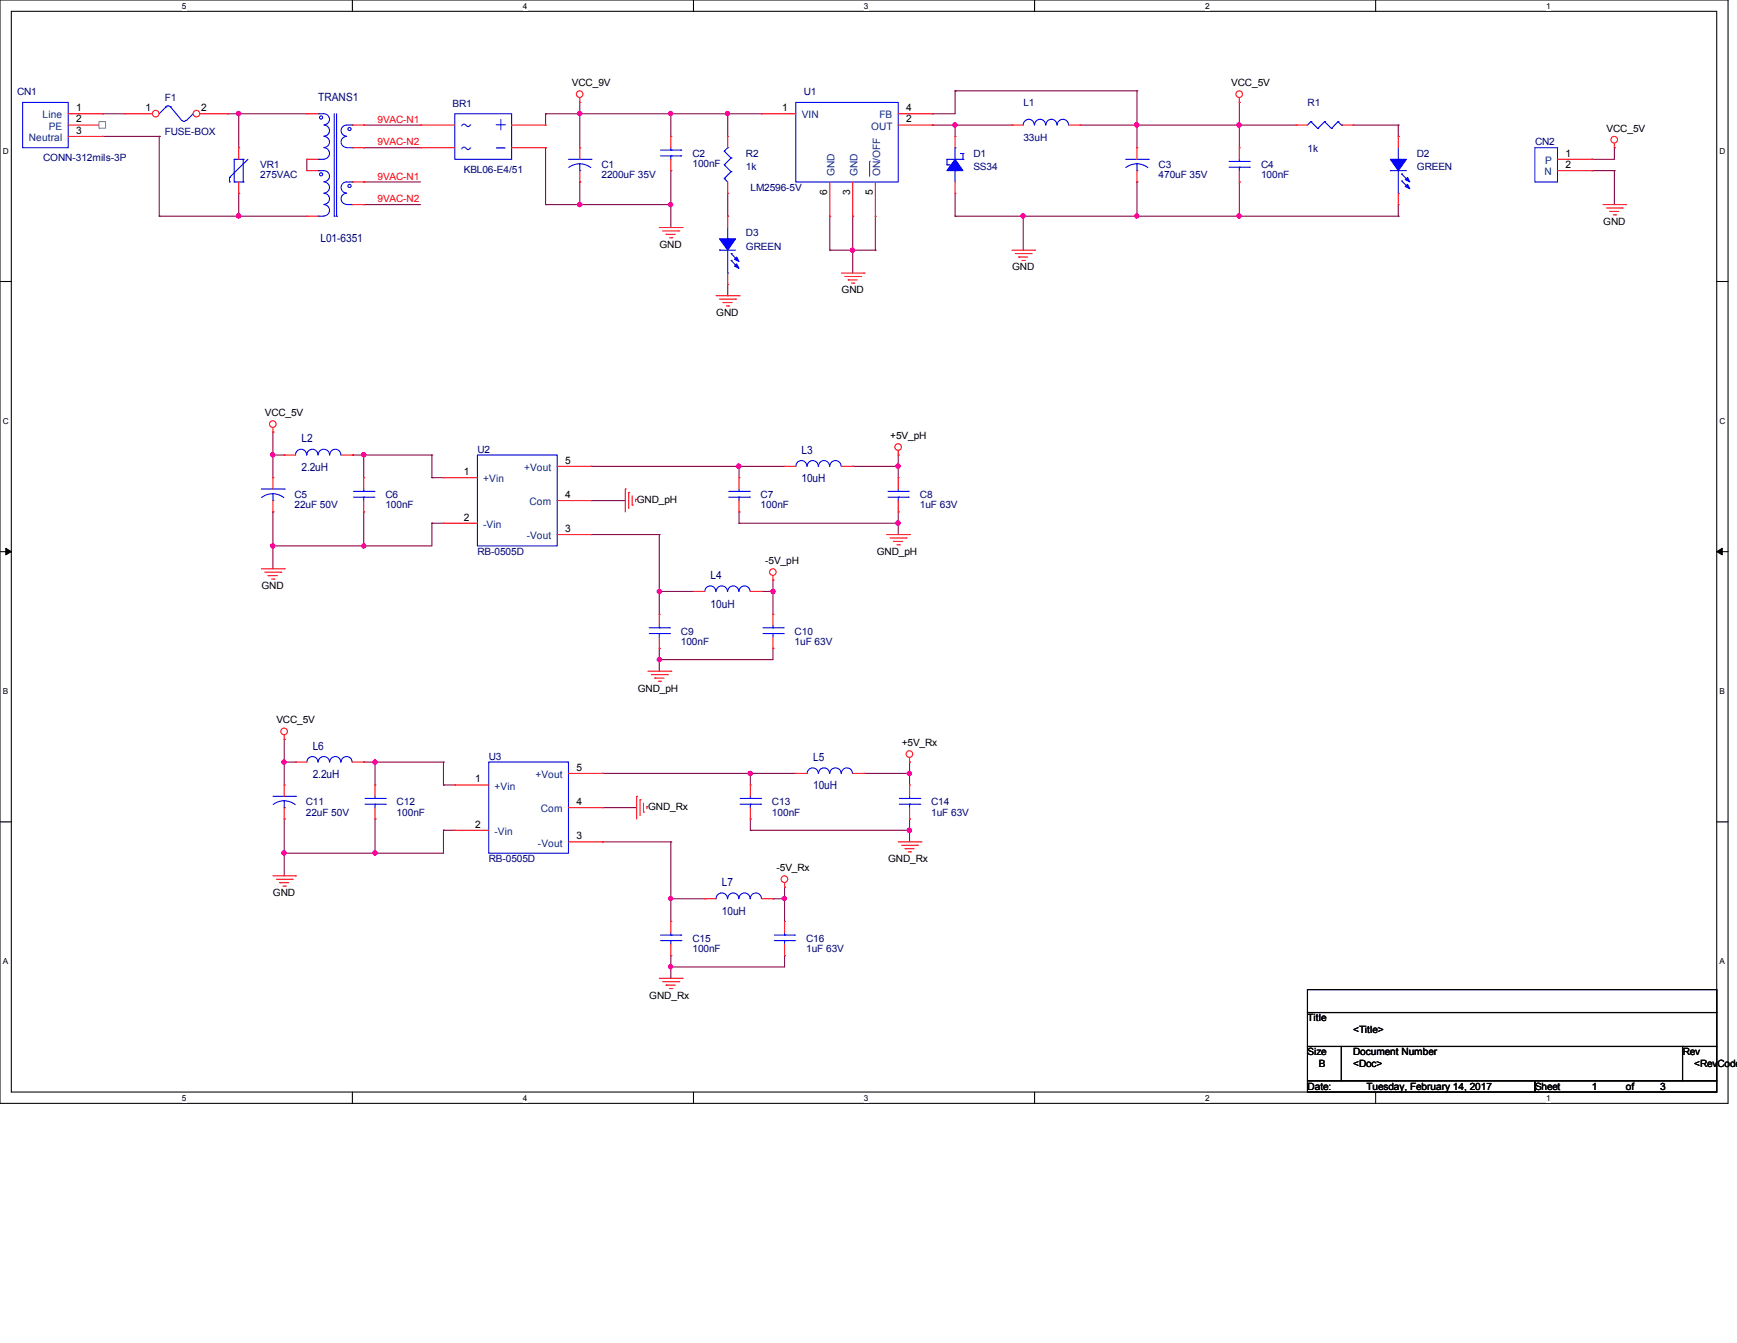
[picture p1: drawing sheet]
<svg xmlns="http://www.w3.org/2000/svg" width="279mm" height="216mm" viewBox="0 0 279 216" stroke-linecap="round" stroke-linejoin="round" font-family="sans-serif">
<path d="M0 0h278v177.4h-278zM1.8 1.8h274.3v173.8h-274.3z" fill="none" stroke="#000" stroke-width=".17"/>
<g fill="#fff">
<path d="M29.3 .2h.7v1.5h-.7z"/>
<path d="M29.3 175.8h.7v1.4h-.7z"/>
</g>
<path d="M56.7 0v1.8M56.7 175.6v1.8" fill="none" stroke="#000" stroke-width=".17"/>
<g fill="#fff">
<path d="M84.1 .2h.7v1.5h-.7z"/>
<path d="M84.1 175.8h.7v1.4h-.7z"/>
</g>
<path d="M111.5 0v1.8M111.5 175.6v1.8" fill="none" stroke="#000" stroke-width=".17"/>
<g fill="#fff">
<path d="M139 .2h.7v1.5h-.7z"/>
<path d="M139 175.8h.7v1.4h-.7z"/>
</g>
<path d="M166.4 0v1.8M166.4 175.6v1.8" fill="none" stroke="#000" stroke-width=".17"/>
<g fill="#fff">
<path d="M193.8 .2h.8v1.5h-.8z"/>
<path d="M193.8 175.8h.8v1.4h-.8z"/>
</g>
<path d="M221.3 0v1.8M221.3 175.6v1.8" fill="none" stroke="#000" stroke-width=".17"/>
<g fill="#fff">
<path d="M248.7 .2h.7v1.5h-.7z"/>
<path d="M248.7 175.8h.7v1.4h-.7z"/>
<path d="M.5 23.5h.9v1.5h-.9z"/>
<path d="M276.6 23.5h.9v1.5h-.9z"/>
<path d="M.5 67h.9v1.5h-.9z"/>
<path d="M276.6 67h.9v1.5h-.9z"/>
</g>
<path d="M0 45.3h1.8M276.1 45.3h1.9" fill="none" stroke="#000" stroke-width=".17"/>
<g fill="#fff">
<path d="M.5 110.4h.8v1.5h-.8z"/>
<path d="M276.6 110.4h.9v1.5h-.9z"/>
</g>
<path d="M0 88.7h1.8M276.1 88.7h1.9" fill="none" stroke="#000" stroke-width=".17"/>
<path d="M.9 88.1l.9 .6-.9 .5zM276.1 88.7l.9-.6v1.1z" fill="#000" stroke="#000" stroke-width=".16"/>
<g fill="#fff">
<path d="M.5 153.8h.8v1.5h-.8z"/>
<path d="M276.6 153.8h.9v1.5h-.9z"/>
</g>
<path d="M0 132.1h1.8M276.1 132.1h1.9M210.3 159.1h65.8v3.7h-65.8zM210.3 162.8h65.8v5.4h-65.8zM210.3 168.2h5.5v5.5h-5.5zM210.3 173.7h36.6v1.9h-36.6zM215.8 168.2h54.8v5.5h-54.8zM246.9 173.7h29.2v1.9h-29.2zM270.6 168.2h5.5v5.5h-5.5z" fill="none" stroke="#000" stroke-width=".17"/>
<g fill="none" stroke="#800040" stroke-width=".17">
<path d="M16.5 18.3h.1M16.5 18.3h3.6M36.6 18.3h.1M36.6 18.3h12.8M38.4 18.3h.1M38.4 18.3v5.4M87.8 18.3h.1M87.8 18.3h34.7M87.8 18.3v1.8M93.3 18.3h.1M93.3 16.5h.1M93.3 16.5v7.2"/>
<path d="M107.9 18.3h.1M107.9 18.3v3.6M117.1 18.3h.1M117.1 18.3v3.6M122.5 18.3h.1M149.9 18.3h.1M153.6 14.6h.1M153.6 14.6v3.7h-3.7M153.6 14.6h29.3M182.9 14.6h.1M182.9 14.6v9.1M199.3 16.5h.1"/>
<path d="M199.3 16.5v7.2M16.5 21.9h9.1M25.6 34.8h.1M25.6 21.9h.1M25.6 34.8h23.8M25.6 21.9v12.9M38.4 34.8h.1M38.4 31.1h.1M38.4 31.1v3.7M49.4 25.6h.1M49.4 25.6v1.8M58.5 20.1h.1"/>
<path d="M58.5 23.7h.1M58.5 29.3h.1M58.5 32.9h.1M58.5 20.1h9.1M58.5 23.7h9.1M58.5 29.3h9.1M58.5 32.9h9.1M87.8 23.7h.1M87.8 32.9h.1M87.8 32.9h20.1M87.8 23.7v9.2M93.3 32.9h.1"/>
<path d="M93.3 29.3h.1M93.3 29.3v3.6M107.9 27.4h.1M107.9 36.6h.1M107.9 27.4v9.2M117.1 34.8h.1M117.1 31.1v3.7M133.5 34.8v5.4M137.2 34.8h.1M137.2 34.8v9.1M140.8 34.8v5.4M149.9 20.1h.1"/>
<path d="M149.9 20.1h12.9M153.6 20.1h.1M153.6 34.8h.1M153.6 34.8h71.3M153.6 20.1v1.8M153.6 31.1v3.7M164.6 34.8h.1M164.6 34.8v5.4M173.7 20.1h34.8M182.9 20.1h.1M182.9 29.3h.1M182.9 34.8h.1"/>
<path d="M182.9 29.3v5.5M199.3 20.1h.1M199.3 29.3h.1M199.3 34.8h.1M199.3 29.3v5.5M217.6 20.1h7.3M224.9 20.1h.1M224.9 21.9h.1M224.9 34.8h.1M224.9 20.1v1.8M224.9 32.9v1.9M256 27.4h.1"/>
<path d="M256 25.6h.1M256 27.4h3.7M259.7 27.4h.1M259.7 23.7h.1M259.7 23.7v1.9h-3.7M259.7 27.4v5.5M117.1 47.5h.1M117.1 45.7v1.8M133.5 40.2h.1M133.5 40.2h7.3M137.2 40.2h.1M140.8 40.2h.1"/>
<path d="M43.9 69.5h.1M43.9 73.2h.1M43.9 69.5v7.3M43.9 73.2h1.8M56.7 73.2h.1M56.7 73.2h12.8M58.5 73.2h.1M58.5 73.2v3.6M69.5 76.8h.1M69.5 73.2h.1M69.5 76.8h1.8M69.5 73.2v3.6"/>
<path d="M95.1 75h.1M95.1 75h31.1M118.9 75h.1M118.9 75v1.8M137.2 75h.1M137.2 75h7.3M144.5 75h.1M144.5 73.2h.1M144.5 73.2v3.6M43.9 82.3h.1M43.9 87.8h.1M43.9 82.3v9.1"/>
<path d="M58.5 82.3h.1M58.5 87.8h.1M58.5 82.3v5.5M69.5 84.1h.1M69.5 84.1v3.7h-25.6M69.5 84.1h1.8M95.1 80.5h.1M95.1 85.9h.1M95.1 80.5h5.5M95.1 85.9h10.9M106 85.9h.1M106 95.1h.1"/>
<path d="M106 85.9v12.9M106 95.1h5.5M118.9 82.3h.1M118.9 84.1h.1M118.9 84.1h25.6M118.9 82.3v1.8M122.5 95.1h.1M122.5 95.1h1.8M124.3 95.1h.1M124.3 93.3h.1M124.3 93.3v5.5M144.5 84.1h.1"/>
<path d="M144.5 82.3h.1M144.5 82.3v3.6M45.7 118.9h.1M45.7 118.9v7.3M106 104.2h.1M106 106h.1M106 104.2v3.7M124.3 104.2h.1M124.3 104.2v1.8h-18.3M45.7 131.7h.1M45.7 137.2h.1M45.7 122.5h.1"/>
<path d="M45.7 131.7v9.1M45.7 122.5h1.8M58.5 122.5h.1M58.5 122.5h12.8M60.3 122.5h.1M60.3 131.7h.1M60.3 137.2h.1M60.3 122.5v3.7M60.3 131.7v5.5M71.3 126.2h.1M71.3 122.5h.1M71.3 133.5h.1"/>
<path d="M71.3 133.5v3.7h-25.6M71.3 126.2h1.9M71.3 122.5v3.7M71.3 133.5h1.9M96.9 124.3h.1M96.9 129.8h.1M96.9 135.3h.1M96.9 124.3h31.1M96.9 129.8h5.5M96.9 135.3h11M107.9 135.3h.1M107.9 135.3v12.8"/>
<path d="M120.7 124.3h.1M120.7 131.7h.1M120.7 133.5h.1M120.7 133.5h25.6M120.7 124.3v1.9M120.7 131.7v1.8M139 124.3h.1M139 124.3h7.3M146.3 133.5h.1M146.3 124.3h.1M146.3 131.7h.1M146.3 122.5h.1"/>
<path d="M146.3 122.5v3.7M146.3 131.7v3.6M107.9 153.6h.1M107.9 144.5h.1M107.9 155.4h.1M107.9 153.6v3.7M107.9 144.5h5.5M124.3 144.5h.1M124.3 144.5h1.9M126.2 144.5h.1M126.2 153.6h.1M126.2 142.6h.1"/>
<path d="M126.2 142.6v5.5M126.2 153.6v1.8h-18.3"/>
</g>
<g fill="#f0f" stroke="#f0f" stroke-width=".17">
<circle cx="38.4" cy="18.2" r=".35"/>
<circle cx="38.4" cy="34.7" r=".35"/>
<circle cx="107.9" cy="18.2" r=".34"/>
<circle cx="93.2" cy="18.2" r=".35"/>
<circle cx="107.9" cy="32.9" r=".34"/>
<circle cx="93.2" cy="32.9" r=".35"/>
<circle cx="117" cy="18.2" r=".34"/>
<circle cx="182.8" cy="20.1" r=".35"/>
<circle cx="182.8" cy="34.7" r=".34"/>
<circle cx="164.5" cy="34.7" r=".34"/>
<circle cx="199.3" cy="20.1" r=".35"/>
<circle cx="58.5" cy="87.8" r=".34"/>
<circle cx="43.9" cy="73.1" r=".34"/>
<circle cx="58.5" cy="73.1" r=".34"/>
<circle cx="43.9" cy="87.8" r=".34"/>
<circle cx="118.8" cy="75" r=".35"/>
<circle cx="144.4" cy="84.1" r=".35"/>
<circle cx="144.4" cy="75" r=".35"/>
<circle cx="106" cy="95.1" r=".34"/>
<circle cx="124.3" cy="95.1" r=".34"/>
<circle cx="106" cy="106" r=".34"/>
<circle cx="45.7" cy="137.1" r=".34"/>
<circle cx="60.3" cy="137.1" r=".34"/>
<circle cx="45.7" cy="122.5" r=".34"/>
<circle cx="60.3" cy="122.5" r=".34"/>
<circle cx="120.7" cy="124.3" r=".35"/>
<circle cx="146.3" cy="133.5" r=".34"/>
<circle cx="146.3" cy="124.3" r=".34"/>
<circle cx="107.9" cy="144.4" r=".34"/>
<circle cx="126.2" cy="144.4" r=".34"/>
<circle cx="107.9" cy="155.4" r=".34"/>
<circle cx="137.1" cy="40.2" r=".34"/>
<circle cx="153.6" cy="20.1" r=".35"/>
<circle cx="199.3" cy="34.7" r=".34"/>
</g>
<g fill="none" stroke="#f00" stroke-width=".17">
<path d="M11 18.3h5.5M16.5 18.3h.1M93.3 16.5h.1M93.3 15.7v.8M122.5 18.3h.1M122.5 18.3h5.5M144.5 18.3h5.4M149.9 18.3h.1M199.3 16.5h.1M199.3 15.7v.8M11 20.1h5.5M11 21.9h5.5"/>
<path d="M16.5 21.9h.1M16.5 20.1h.1M106 36.6h3.7M106.6 37.1h2.6M107.1 37.7h.1M107.1 37.7h1.5M107.7 38.2h.4M107.9 21.9h.1M107.9 27.4h.1M107.9 21.9v1.8M107.9 25.6v1.8M108.1 38.2h.1"/>
<path d="M109.2 37.1h.1M109.7 36.6h.1M117.1 31.1h.1M117.1 21.9h.1M117.1 21.9v1.8M117.1 29.3v1.8M133.5 34.8h.1M133.5 29.3v5.5M137.2 34.8h.1M137.2 29.3v5.5M140.8 34.8h.1M140.8 29.3v5.5"/>
<path d="M144.5 20.1h5.4M149.9 20.1h.1M162.8 20.1h.1M162.8 20.1h1.8M171.9 20.1h1.8M173.7 20.1h.1M208.5 20.1h.1M208.5 20.1h1.8M215.8 20.1h1.8M217.6 20.1h.1M224.9 21.9h.1M224.9 32.9h.1"/>
<path d="M224.9 21.9v1.8M224.9 31.1v1.8M250.5 25.6h5.5M250.5 27.4h5.5M256 25.6h.1M256 27.4h.1M257.9 32.9h3.6M258.4 33.4h2.5M259 34h.1M259 34h1.4M259.5 34.5h.4M259.7 23.7h.1"/>
<path d="M259.7 23v.7M259.9 34.5h.1M260.9 33.4h.1M261.5 32.9h.1M115.2 47.5h3.7M115.7 48.1h2.6M116.3 48.6h.1M116.3 48.6h1.5M116.8 49.2h.4M117.2 49.2h.1M118.3 48.1h.1M118.9 47.5h.1"/>
<path d="M135.3 43.9h3.7M135.9 44.4h2.5M136.4 45h.1M136.4 45h1.5M136.9 45.5h.4M137.3 45.5h.1M138.4 44.4h.1M139 43.9h.1M162.8 40.2h3.6M163.3 40.8h2.6M163.9 41.3h.1M163.9 41.3h1.4"/>
<path d="M164.4 41.9h.4M164.8 41.9h.1M165.9 40.8h.1M166.4 40.2h.1M43.9 69.5h.1M43.9 68.7v.8M71.3 76.8h.1M71.3 76.8h5.5M89.6 75h5.5M95.1 75h.1M100.6 78.6h.1M100.6 78.6v3.7"/>
<path d="M101.1 79.2h.1M101.1 79.2v2.5M101.7 79.7v1.5M126.2 75h.1M126.2 75h1.8M135.3 75h1.9M137.2 75h.1M144.5 73.2h.1M144.5 76.8h.1M144.5 72.4v.8M144.5 76.8v1.8M42 91.4h3.7"/>
<path d="M42.6 92h2.6M43.1 92.5h.1M43.1 92.5h1.5M43.7 93.1h.4M44.1 93.1h.1M45.2 92h.1M45.7 91.4h.1M71.3 84.1h.1M71.3 84.1h5.5M89.6 85.9h5.5M89.6 80.5h5.5M95.1 85.9h.1"/>
<path d="M95.1 80.5h.1M101.7 81.2h.1M102.2 80.3h.1M102.2 80.3v.3M124.3 93.3h.1M124.3 98.8h.1M124.3 92.5v.8M124.3 98.8v1.8M142.6 85.9h3.7M143.2 86.5h2.6M143.7 87h.1M143.7 87h1.5"/>
<path d="M144.3 87.6h.4M144.5 82.3h.1M144.5 80.5v1.8M144.7 87.6h.1M145.8 86.5h.1M146.3 85.9h.1M45.7 118.9h.1M45.7 118.2v.7M104.2 107.9h3.7M104.8 108.5h2.6M105.3 109h.1M105.3 109h1.5"/>
<path d="M105.9 109.5h.4M106.3 109.5h.1M107.4 108.5h.1M107.9 107.9h.1M124.3 104.2h.1M124.3 102.4v1.8M73.2 126.2h.1M73.2 133.5h.1M73.2 126.2h5.4M73.2 133.5h5.4M91.4 135.3h5.5M91.4 124.3h5.5"/>
<path d="M91.4 129.8h5.5M96.9 135.3h.1M96.9 129.8h.1M96.9 124.3h.1M102.4 128h.1M102.4 128v3.7M103 128.6h.1M103 128.6v2.5M103.5 130.6h.1M103.5 129.1v1.5M104.1 129.7h.1M104.1 129.7v.3"/>
<path d="M128 124.3h.1M128 124.3h1.8M137.2 124.3h1.8M139 124.3h.1M144.5 135.3h3.6M145 135.9h2.6M145.6 136.4h.1M145.6 136.4h1.4M146.1 136.9h.4M146.3 122.5h.1M146.3 126.2h.1M146.3 131.7h.1"/>
<path d="M146.3 121.8v.7M146.3 126.2v1.8M146.3 129.8v1.9M146.5 136.9h.1M147.6 135.9h.1M148.1 135.3h.1M43.9 140.8h3.6M44.4 141.4h2.6M45 141.9h.1M45 141.9h1.4M45.5 142.5h.4M45.9 142.5h.1"/>
<path d="M47 141.4h.1M47.5 140.8h.1M106 157.3h3.7M106.6 157.8h2.6M107.1 158.4h.1M107.1 158.4h1.5M107.7 158.9h.4M108.1 158.9h.1M109.2 157.8h.1M109.7 157.3h.1M126.2 142.6h.1M126.2 148.1h.1"/>
<path d="M126.2 153.6h.1M126.2 141.9v.7M126.2 148.1v1.8M126.2 151.8v1.8"/>
<circle cx="93.2" cy="15.1" r=".53"/>
<circle cx="199.3" cy="15.1" r=".53"/>
<circle cx="259.7" cy="22.5" r=".53"/>
<circle cx="43.9" cy="68.2" r=".53"/>
<circle cx="144.5" cy="71.9" r=".53"/>
<circle cx="124.3" cy="92" r=".53"/>
<circle cx="45.7" cy="117.6" r=".53"/>
<circle cx="146.3" cy="121.2" r=".53"/>
<circle cx="126.2" cy="141.3" r=".53"/>
</g>
<g fill="none" stroke="#00f" stroke-width=".17">
<path d="M3.6 16.5h7.4v7.2h-7.4zM128 16.5h16.5v12.8h-16.5zM210.9 19.6h.1M210.9 19.6l-.6 .5M210.9 19.6l1.1 1.1M213.1 19.6h.1M213.1 19.6l-1.1 1.1M213.1 19.6l1.1 1.1M215.2 19.6h.1M215.2 19.6l-1 1.1M215.2 19.6l.6 .5M106.3 25.1h3.2"/>
<path d="M106.3 24.1h3.2M107.9 24.1h.1M107.9 25.1h.1M107.9 23.7v.4M107.9 25.1v.5M109.5 25.1h.1M109.5 24.1h.1M116.5 28.7h.1M116.5 26.5h.1M116.5 24.3h.1M116.5 28.7l.6 .6M116.5 26.5l1.1 1.1"/>
<path d="M116.5 24.3l1.1 1.1M117.1 23.7h.1M117.1 23.7l-.6 .6M117.6 27.6h.1M117.6 25.4h.1M117.6 27.6l-1.1 1.1M117.6 25.4l-1.1 1.1M164.6 20.1a.89 .89 0 0 1 .9-.9 .89 .89 0 0 1 .9 .9M166.4 20.1a.89 .89 0 0 1 .9-.9 .89 .89 0 0 1 .9 .9M168.2 20.1a.89 .89 0 0 1 .9-.9 .89 .89 0 0 1 .9 .9M170.1 20.1a.91 .91 0 0 1 .9-.9 .91 .91 0 0 1 .9 .9M212 20.7h.1"/>
<path d="M214.2 20.7h.1M215.8 20.1h.1M223.6 27.4h.1M223.6 27.4h2.6M224.9 25.6h.1M224.9 31.1h.1M224.9 23.7v1.9M224.9 27.4v3.7M225.5 28h.1M225.5 29.1h.1M225.5 28l1.1 1.1M225.5 29.1l1.1 1.1"/>
<path d="M246.9 23.7h3.6v5.6h-3.6zM76.8 73.2h12.8v14.6h-12.8zM128 75a.89 .89 0 0 1 .9-1 .89 .89 0 0 1 .9 1M129.8 75a.89 .89 0 0 1 .9-1 .89 .89 0 0 1 .9 1M131.7 75a.89 .89 0 0 1 .8-1 .89 .89 0 0 1 .9 1M133.5 75a.91 .91 0 0 1 .9-1 .91 .91 0 0 1 .9 1M142.8 79.9h3.3M142.8 79h3.3M144.5 79h.1M144.5 79.9h.1M144.5 78.6v.4M144.5 79.9v.6"/>
<path d="M146.1 79.9h.1M146.1 79h.1M122.7 101.9h3.3M122.7 100.9h3.3M124.3 100.9h.1M124.3 101.9h.1M124.3 100.6v.3M124.3 101.9v.5M126 101.9h.1M126 100.9h.1M78.6 122.5h12.8v14.7h-12.8zM129.8 124.3a.89 .89 0 0 1 .9-.9 .89 .89 0 0 1 .9 .9"/>
<path d="M131.7 124.3a.89 .89 0 0 1 .8-.9 .89 .89 0 0 1 .9 .9M133.5 124.3a.91 .91 0 0 1 .9-.9 .91 .91 0 0 1 .9 .9M135.3 124.3a.89 .89 0 0 1 .9-.9 .89 .89 0 0 1 .9 .9M144.7 129.3h3.3M144.7 128.4h3.3M146.3 128.4h.1M146.3 129.3h.1M146.3 128v.4M146.3 129.3v.5M148 129.3h.1M148 128.4h.1M124.5 151.2h3.3"/>
<path d="M124.5 150.3h3.3M126.2 150.3h.1M126.2 151.2h.1M126.2 149.9v.4M126.2 151.2v.6M127.8 151.2h.1M127.8 150.3h.1"/>
</g>
<g fill="#00f" stroke="#00f" stroke-width=".17">
<path d="M223.6 25.6h2.6l-1.3 1.8z" fill-rule="evenodd"/>
<path d="M226 30l.4-.4 .4 .8z" fill-rule="evenodd"/>
<path d="M226 28.9l.4-.4 .4 .8z" fill-rule="evenodd"/>
</g>
<path d="M139.9 25.9h.1M139.9 25.9v2.5" fill="none" stroke="#004080" stroke-width=".16"/>
<path d="M16 19.6h1v1h-1z" fill="#fff"/>
<path d="M15.9 19.6h1.1v1h-1.1z" fill="none" stroke="#808080" stroke-width=".16"/>
<g fill="none" stroke="#00f" stroke-width=".17">
<path d="M26.7 17.1l.4-.1 .3 .2M26.7 17.2h.1M26.7 17.2l-1.1 1.1M27.4 17.2h.1M27.4 17.2l1.9 2.2M29.9 19.3l-.3 .2-.3-.1M31.1 18.3h.1M31.1 18.3l-1.1 1.1M51.2 18.3h.9a.89 .89 0 0 1 .9 .9 .89 .89 0 0 1-.9 .9M51.2 18.3h.1M53.8 18.3v16.5M54.1 18.3v16.5"/>
<path d="M73.2 18.3h9.1v7.3h-9.1zM36.9 28.5h.1M36.9 29.3h.1M36.9 28.5v.8M37.7 29.3h.1M37.7 25.6h.1M37.7 25.6h1.4M37.7 29.3h1.4M37.7 25.6v3.7M39.1 25.6h.1M39.1 29.3h.1M39.1 25.6v3.7"/>
<path d="M39.9 25.6l-3 2.9M51.2 25.6h.1M51.2 27.4h.9a.89 .89 0 0 1 .9 .9 .89 .89 0 0 1-.9 .9M51.2 27.4h.1M51.2 34.8h.1M51.2 25.6h.9M51.2 34.8h.9M52.1 21.9a.89 .89 0 0 1 .9 .9 .89 .89 0 0 1-.9 .9M52.1 20.1a.89 .89 0 0 1 .9 .9 .89 .89 0 0 1-.9 .9M52.1 23.7a.91 .91 0 0 1 .9 1 .91 .91 0 0 1-.9 .9M52.1 29.3a.89 .89 0 0 1 .9 .8 .89 .89 0 0 1-.9 .9M52.1 31.1a.89 .89 0 0 1 .9 .9 .89 .89 0 0 1-.9 .9"/>
<path d="M52.1 32.9a.91 .91 0 0 1 .9 .9 .91 .91 0 0 1-.9 .9M53.8 34.8h.1M54.1 34.8h.1M55.8 21.9a.89 .89 0 0 0-.9 .9 .89 .89 0 0 0 .9 .9M55.8 31.1a.89 .89 0 0 0-.9 .9 .89 .89 0 0 0 .9 .9M55.8 23.7h.9M55.8 32.9h.9M56.7 20.1h-.9a.89 .89 0 0 0-.9 .9 .89 .89 0 0 0 .9 .9M56.7 29.3h-.9a.89 .89 0 0 0-.9 .8 .89 .89 0 0 0 .9 .9M56.7 20.1h.1M56.7 23.7h.1M56.7 29.3h.1"/>
<path d="M56.7 32.9h.1M91.4 25.6h3.7M93.3 27.4h.1M93.3 26.3l.7 .1 1 .6M93.3 26.3l-.8 .1-1 .5M93.3 26.3v1.1M95.1 25.6h.1M117.1 38.4h.1M117.1 36.6v1.8M152.3 26.5h.1M152.3 26.5h.4M152.7 26.5h.1"/>
<path d="M153.6 27.4h.1M153.6 23.7h.1M153.6 23.7v1.9M153.6 27.4v1.9M154.5 24.7h.1M154.5 24.7h.4M154.9 25.6h.1M154.9 24.7h.1M154.9 25.6h-2.6v.9M154.9 24.7v.9M181.1 25.6h3.6M182.9 27.4h.1"/>
<path d="M182.9 26.3l.7 .1 1 .6M182.9 26.3l-.8 .1-1 .5M182.9 26.3v1.1M184.7 25.6h.1M197.7 26.9h3.3M197.7 26h3.3M199.3 26h.1M199.3 26.9h.1M199.3 25.6v.4M199.3 26.9v.5M201 26.9h.1M201 26h.1"/>
<path d="M115.7 40.2h.1M115.7 40.2h2.6M117.1 43.9h.1M117.1 40.2v3.7M117.6 40.8h.1M117.6 41.9h.1M117.6 40.8l1.1 1.1M117.6 41.9l1.1 1.1M42 78.6h3.7M43.9 79.4l1.1 .2 .7 .4M43.9 79.4l-.8 .1-1 .5M43.9 79.4v1.1"/>
<path d="M45.7 78.6h.1M49.3 73.1a.89 .89 0 0 0-.9-.9 .89 .89 0 0 0-.9 1M51.1 73.1a.89 .89 0 0 0-.9-.9 .89 .89 0 0 0-.8 1M53 73.1a.91 .91 0 0 0-.9-.9 .91 .91 0 0 0-.9 1M54.8 73.1a.89 .89 0 0 0-.9-.9 .89 .89 0 0 0-.9 1M56.9 79.9h3.3M56.9 79h3.3M58.5 79h.1M58.5 79.9h.1M58.5 78.6v.4M58.5 79.9v.6M60.2 79.9h.1"/>
<path d="M60.2 79h.1M43.9 80.5h.1M104.4 101.9h3.3M104.4 100.9h3.3M106 100.9h.1M106 101.9h.1M106 100.6v.3M106 101.9v.5M107.7 101.9h.1M107.7 100.9h.1M43.9 128h3.6M45.7 129.8h.1"/>
<path d="M45.7 128.7l.8 .1 1 .6M45.7 128.7l-.8 .1-1 .5M45.7 128.7v1.1M47.5 128h.1M49.4 122.5a.89 .89 0 0 1 .8-.9 .89 .89 0 0 1 .9 .9M51.2 122.5a.91 .91 0 0 1 .9-.9 .91 .91 0 0 1 .9 .9M53 122.5a.89 .89 0 0 1 .9-.9 .89 .89 0 0 1 .9 .9M54.9 122.5a.89 .89 0 0 1 .9-.9 .89 .89 0 0 1 .8 .9M58.7 129.3h3.3M58.7 128.4h3.3M60.3 128.4h.1M60.3 129.3h.1"/>
<path d="M60.3 128v.4M60.3 129.3v.5M62 129.3h.1M62 128.4h.1M119 129.3h3.3M119 128.4h3.3M120.7 128.4h.1M120.7 129.3h.1M120.7 128v.4M120.7 129.3v.5M122.3 129.3h.1M122.3 128.4h.1"/>
<path d="M106.3 151.2h3.2M106.3 150.3h3.2M107.9 150.3h.1M107.9 151.2h.1M107.9 149.9v.4M107.9 151.2v.6M109.5 151.2h.1M109.5 150.3h.1M117 144.5a.91 .91 0 0 0-.9-.9 .91 .91 0 0 0-.9 .9M118.8 144.5a.89 .89 0 0 0-.9-.9 .89 .89 0 0 0-.8 .9M120.6 144.5a.89 .89 0 0 0-.8-.9 .89 .89 0 0 0-.9 .9M122.5 144.5a.89 .89 0 0 0-.9-.9 .89 .89 0 0 0-.9 .9"/>
<circle cx="51.6" cy="18.9" r=".25"/>
<circle cx="51.6" cy="28" r=".25"/>
<circle cx="56.2" cy="20.7" r=".25"/>
<circle cx="56.2" cy="29.9" r=".25"/>
</g>
<g fill="none" stroke="#f00" stroke-width=".17">
<path d="M49.4 18.3h.1M49.4 18.3h1.8M38.4 23.7h.1M38.4 31.1h.1M38.4 23.7v1.9M38.4 29.3v1.8M49.4 27.4h.1M49.4 34.8h.1M49.4 25.6h.1M49.4 27.4h1.8M49.4 34.8h1.8M49.4 25.6h1.8"/>
<path d="M56.7 20.1h1.8M56.7 23.7h1.8M56.7 29.3h1.8M56.7 32.9h1.8M58.5 20.1h.1M58.5 23.7h.1M58.5 29.3h.1M58.5 32.9h.1M67.6 20.1h.1M67.6 23.7h.1M67.6 20.1h5.6M67.6 23.7h5.6"/>
<path d="M82.3 20.1h5.5M82.3 23.7h5.5M87.8 23.7h.1M87.8 20.1h.1M93.3 23.7h.1M93.3 29.3h.1M93.3 23.7v1.9M93.3 27.4v1.9M117.1 34.8h.1M117.1 34.8v1.8M153.6 31.1h.1M153.6 21.9h.1"/>
<path d="M153.6 21.9v1.8M153.6 29.3v1.8M182.9 23.7h.1M182.9 29.3h.1M182.9 23.7v1.9M182.9 27.4v1.9M199.3 23.7h.1M199.3 29.3h.1M199.3 23.7v1.9M199.3 27.4v1.9M117.1 45.7h.1M117.1 43.9v1.8"/>
<path d="M43.9 76.8h.1M43.9 76.8v1.8M45.7 73.2h.1M45.7 73.2h1.8M54.9 73.2h1.8M56.7 73.2h.1M58.5 76.8h.1M58.5 76.8v1.8M43.9 82.3h.1M43.9 80.5v1.8M58.5 82.3h.1M58.5 80.5v1.8"/>
<path d="M106 98.8h.1M106 98.8v1.8M106 104.2h.1M106 102.4v1.8M45.7 126.2h.1M45.7 131.7h.1M45.7 126.2v1.8M45.7 129.8v1.9M47.5 122.5h.1M47.5 122.5h1.9M56.7 122.5h1.8M58.5 122.5h.1"/>
<path d="M60.3 126.2h.1M60.3 131.7h.1M60.3 126.2v1.8M60.3 129.8v1.9M120.7 126.2h.1M120.7 131.7h.1M120.7 126.2v1.8M120.7 129.8v1.9M107.9 148.1h.1M107.9 153.6h.1M107.9 148.1v1.8M107.9 151.8v1.8"/>
<path d="M113.4 144.5h.1M113.4 144.5h1.8M122.5 144.5h1.8M124.3 144.5h.1"/>
</g>
<g fill="#00f" stroke="#00f" stroke-width=".17">
<path d="M153.6 25.6l1.3 1.8h-2.6z" fill-rule="evenodd"/>
<path d="M115.7 38.4h2.6l-1.2 1.8z" fill-rule="evenodd"/>
<path d="M118.5 42.4l.4 .7-.7-.3z" fill-rule="evenodd"/>
<path d="M118.5 41.3l.4 .7-.7-.3z" fill-rule="evenodd"/>
</g>
<circle cx="25" cy="18.3" r=".53" fill="#fff" stroke="#f00" stroke-width=".17"/>
<path d="M20.1 18.3h.1M20.1 18.3h4.4" fill="none" stroke="#f00" stroke-width=".17"/>
<circle cx="31.6" cy="18.3" r=".53" fill="#fff" stroke="#f00" stroke-width=".17"/>
<path d="M32.2 18.3h4.4M36.6 18.3h.1M118.9 76.8h.1M118.9 76.8v1.8M111.5 95.1h.1M111.5 95.1h1.9M118.9 82.3h.1M118.9 80.5v1.8M120.7 95.1h1.8M122.5 95.1h.1" fill="none" stroke="#f00" stroke-width=".17"/>
<path d="M117.2 79.9h3.3M117.2 79h3.3M118.9 79h.1M118.9 79.9h.1M118.9 78.6v.4M118.9 79.9v.6M120.5 79.9h.1M120.5 79h.1M113.4 95.1a.89 .89 0 0 1 .9-.9 .89 .89 0 0 1 .8 .9M115.2 95.1a.91 .91 0 0 1 .9-.9 .91 .91 0 0 1 .9 .9M117.1 95.1a.89 .89 0 0 1 .8-.9 .89 .89 0 0 1 .9 .9M118.9 95.1a.89 .89 0 0 1 .9-.9 .89 .89 0 0 1 .8 .9" fill="none" stroke="#00f" stroke-width=".17"/>
<g fill="#f0f" stroke="#f0f" stroke-width=".17">
<circle cx="38.4" cy="18.2" r=".35"/>
<circle cx="38.4" cy="34.7" r=".35"/>
<circle cx="107.9" cy="18.2" r=".34"/>
<circle cx="93.2" cy="18.2" r=".35"/>
<circle cx="107.9" cy="32.9" r=".34"/>
<circle cx="93.2" cy="32.9" r=".35"/>
<circle cx="117" cy="18.2" r=".34"/>
<circle cx="182.8" cy="20.1" r=".35"/>
<circle cx="182.8" cy="34.7" r=".34"/>
<circle cx="164.5" cy="34.7" r=".34"/>
<circle cx="199.3" cy="20.1" r=".35"/>
<circle cx="58.5" cy="87.8" r=".34"/>
<circle cx="43.9" cy="73.1" r=".34"/>
<circle cx="58.5" cy="73.1" r=".34"/>
<circle cx="43.9" cy="87.8" r=".34"/>
<circle cx="118.8" cy="75" r=".35"/>
<circle cx="144.4" cy="84.1" r=".35"/>
<circle cx="144.4" cy="75" r=".35"/>
<circle cx="106" cy="95.1" r=".34"/>
<circle cx="124.3" cy="95.1" r=".34"/>
<circle cx="106" cy="106" r=".34"/>
<circle cx="45.7" cy="137.1" r=".34"/>
<circle cx="60.3" cy="137.1" r=".34"/>
<circle cx="45.7" cy="122.5" r=".34"/>
<circle cx="60.3" cy="122.5" r=".34"/>
<circle cx="120.7" cy="124.3" r=".35"/>
<circle cx="146.3" cy="133.5" r=".34"/>
<circle cx="146.3" cy="124.3" r=".34"/>
<circle cx="107.9" cy="144.4" r=".34"/>
<circle cx="126.2" cy="144.4" r=".34"/>
<circle cx="107.9" cy="155.4" r=".34"/>
<circle cx="137.1" cy="40.2" r=".34"/>
<circle cx="153.6" cy="20.1" r=".35"/>
<circle cx="199.3" cy="34.7" r=".34"/>
</g>
<g font-size="3.8" fill="#00f">
<text x="73.9" y="21.2">~</text>
<text x="73.9" y="24.9">~</text>
</g>
<g font-size="3.5" fill="#00f">
<text x="79.5" y="21">+</text>
<text x="79.5" y="24.7">-</text>
</g>
<g font-size="1.8" fill="#000080">
<text x="51.2" y="16.3">TRANS1</text>
<text x="51.6" y="38.9">L01-6351</text>
<text x="48.5" y="71.1">L2</text>
<text x="48.5" y="75.7">2.2uH</text>
<text x="128.9" y="73">L3</text>
<text x="128.9" y="77.6">10uH</text>
<text x="114.3" y="93.1">L4</text>
<text x="114.3" y="97.7">10uH</text>
<text x="50.3" y="120.5">L6</text>
<text x="50.3" y="125.1">2.2uH</text>
<text x="130.8" y="122.3">L5</text>
<text x="130.8" y="126.9">10uH</text>
<text x="116.1" y="142.5">L7</text>
<text x="116.1" y="147">10uH</text>
</g>
<g font-size="1.7">
<text x="12.2" y="17.9">1</text>
<text x="23.4" y="17.9">1</text>
<text x="32.3" y="17.9">2</text>
<text x="125.8" y="17.9">1</text>
<text x="145.8" y="17.9">4</text>
<text x="12.2" y="21.5">3</text>
<text x="12.2" y="19.7">2</text>
<text x="145.8" y="19.7">2</text>
<text x="251.8" y="25.2">1</text>
<text x="251.8" y="27">2</text>
<text x="74.6" y="76.4">1</text>
<text x="90.9" y="74.5">5</text>
<text x="74.6" y="83.7">2</text>
<text x="90.9" y="80.1">4</text>
<text x="90.9" y="85.5">3</text>
<text x="76.4" y="125.8">1</text>
<text x="92.7" y="123.9">5</text>
<text x="92.7" y="129.4">4</text>
<text x="76.4" y="133.1">2</text>
<text x="92.7" y="134.9">3</text>
</g>
<g font-size="1.7" fill="#004080">
<text x="4.7" y="22.7">Neutral</text>
<text x="6.9" y="19">Line</text>
<text x="7.8" y="20.9">PE</text>
<text x="129" y="19">VIN</text>
<text x="140.1" y="20.9">OUT</text>
<text x="141.4" y="19">FB</text>
<text x="248.4" y="28.2">N</text>
<text x="248.5" y="26.4">P</text>
<text x="77.7" y="77.6">+Vin</text>
<text x="84.3" y="75.7">+Vout</text>
<text x="85.2" y="81.2">Com</text>
<text x="77.7" y="84.9">-Vin</text>
<text x="84.7" y="86.7">-Vout</text>
<text x="86.1" y="125.1">+Vout</text>
<text x="79.6" y="127">+Vin</text>
<text x="87" y="130.6">Com</text>
<text x="79.6" y="134.2">-Vin</text>
<text x="86.5" y="136.1">-Vout</text>
</g>
<g font-size="1.6" fill="#000080">
<text x="2.8" y="15.3">CN1</text>
<text x="26.5" y="16.3">F1</text>
<text x="72.8" y="17.1">BR1</text>
<text x="129.3" y="15.3">U1</text>
<text x="164.6" y="17">L1</text>
<text x="210.3" y="17">R1</text>
<text x="26.5" y="21.7">FUSE-BOX</text>
<text x="164.6" y="22.6">33uH</text>
<text x="246.9" y="23.4">CN2</text>
<text x="6.9" y="26">CONN-312mils-3P</text>
<text x="41.9" y="27.1">VR1</text>
<text x="41.9" y="28.7">275VAC</text>
<text x="74.6" y="27.8">KBL06-E4/51</text>
<text x="96.7" y="27.1">C1</text>
<text x="96.7" y="28.7">2200uF 35V</text>
<text x="111.4" y="25.2">C2</text>
<text x="111.4" y="26.8">100nF</text>
<text x="120" y="25.2">R2</text>
<text x="120" y="27.4">1k</text>
<text x="156.6" y="25.2">D1</text>
<text x="156.6" y="27.4">SS34</text>
<text x="186.4" y="27.1">C3</text>
<text x="186.4" y="28.7">470uF 35V</text>
<text x="202.8" y="27.1">C4</text>
<text x="202.8" y="28.7">100nF</text>
<text x="210.3" y="24.5">1k</text>
<text x="227.9" y="25.2">D2</text>
<text x="227.9" y="27.4">GREEN</text>
<text x="120.7" y="30.7">LM2596-5V</text>
<text x="120" y="38">D3</text>
<text x="120" y="40.2">GREEN</text>
<text x="76.8" y="72.8">U2</text>
<text x="47.4" y="80.1">C5</text>
<text x="47.4" y="81.7">22uF 50V</text>
<text x="62" y="80.1">C6</text>
<text x="62" y="81.7">100nF</text>
<text x="122.4" y="80.1">C7</text>
<text x="122.4" y="81.7">100nF</text>
<text x="148" y="80.1">C8</text>
<text x="148" y="81.7">1uF 63V</text>
<text x="76.8" y="89.2">RB-0505D</text>
<text x="109.5" y="102">C9</text>
<text x="109.5" y="103.7">100nF</text>
<text x="127.8" y="102">C10</text>
<text x="127.8" y="103.7">1uF 63V</text>
<text x="78.6" y="122.1">U3</text>
<text x="49.2" y="129.5">C11</text>
<text x="49.2" y="131.1">22uF 50V</text>
<text x="63.8" y="129.5">C12</text>
<text x="63.8" y="131.1">100nF</text>
<text x="124.2" y="129.5">C13</text>
<text x="124.2" y="131.1">100nF</text>
<text x="149.8" y="129.5">C14</text>
<text x="149.8" y="131.1">1uF 63V</text>
<text x="78.6" y="138.6">RB-0505D</text>
<text x="111.4" y="151.4">C15</text>
<text x="111.4" y="153">100nF</text>
<text x="129.7" y="151.4">C16</text>
<text x="129.7" y="153">1uF 63V</text>
</g>
<g font-size="1.6">
<text x="92" y="13.9">VCC_9V</text>
<text x="198.1" y="13.9">VCC_5V</text>
<text x="258.4" y="21.2">VCC_5V</text>
<text x="133.1" y="31.4" transform="rotate(-90 133.1 31.4)">6</text>
<text x="136.7" y="31.4" transform="rotate(-90 136.7 31.4)">3</text>
<text x="140.4" y="31.4" transform="rotate(-90 140.4 31.4)">5</text>
<text x="106.1" y="39.8">GND</text>
<text x="257.9" y="36.2">GND</text>
<text x="135.4" y="47.2">GND</text>
<text x="162.8" y="43.5">GND</text>
<text x="115.2" y="50.8">GND</text>
<text x="42.6" y="66.9">VCC_5V</text>
<text x="143.2" y="70.6">+5V_pH</text>
<text x="102.4" y="80.8">GND_pH</text>
<text x="141" y="89.2">GND_pH</text>
<text x="42" y="94.7">GND</text>
<text x="123.1" y="90.7">-5V_pH</text>
<text x="102.6" y="111.2">GND_pH</text>
<text x="44.5" y="116.3">VCC_5V</text>
<text x="145" y="119.9">+5V_Rx</text>
<text x="104.2" y="130.2">GND_Rx</text>
<text x="124.9" y="140">-5V_Rx</text>
<text x="142.8" y="138.6">GND_Rx</text>
<text x="43.9" y="144.1">GND</text>
<text x="104.4" y="160.5">GND_Rx</text>
<text x="210.3" y="164.2">Title</text>
<text x="217.7" y="166">&lt;Title&gt;</text>
<text x="210.3" y="169.7">Size</text>
<text x="212.2" y="171.5">B</text>
<text x="217.7" y="169.7">Document Number</text>
<text x="217.7" y="171.5">&lt;Doc&gt;</text>
<text x="270.7" y="169.7">Rev</text>
<text x="272.5" y="171.5">&lt;RevCode&gt;</text>
<text x="210.3" y="175.2">Date:</text>
<text x="219.8" y="175.2">Tuesday, February 14, 2017</text>
<text x="246.9" y="175.2">Sheet</text>
<text x="256.1" y="175.2">1</text>
<text x="261.5" y="175.2">of</text>
<text x="267" y="175.2">3</text>
</g>
<g font-size="1.6" fill="#f00">
<text x="60.7" y="19.7">9VAC-N1</text>
<text x="60.7" y="23.4">9VAC-N2</text>
<text x="60.7" y="28.9">9VAC-N1</text>
<text x="60.7" y="32.5">9VAC-N2</text>
</g>
<g font-size="1.6" fill="#004080">
<text x="134.3" y="28.3" transform="rotate(-90 134.3 28.3)">GND</text>
<text x="137.9" y="28.3" transform="rotate(-90 137.9 28.3)">GND</text>
<text x="141.6" y="28.3" transform="rotate(-90 141.6 28.3)">ON/OFF</text>
</g>
<g font-size="1.3">
<text x="29.3" y="1.4">5</text>
<text x="84.1" y="1.4">4</text>
<text x="139" y="1.4">3</text>
<text x="193.8" y="1.4">2</text>
<text x="248.7" y="1.4">1</text>
<text x=".5" y="24.7">D</text>
<text x="276.6" y="24.7">D</text>
<text x=".5" y="68.2">C</text>
<text x="276.6" y="68.2">C</text>
<text x=".5" y="111.6">B</text>
<text x="276.6" y="111.6">B</text>
<text x=".5" y="155">A</text>
<text x="276.6" y="155">A</text>
<text x="29.3" y="177">5</text>
<text x="84.1" y="177">4</text>
<text x="139" y="177">3</text>
<text x="193.8" y="177">2</text>
<text x="248.7" y="177">1</text>
</g>
</svg>
